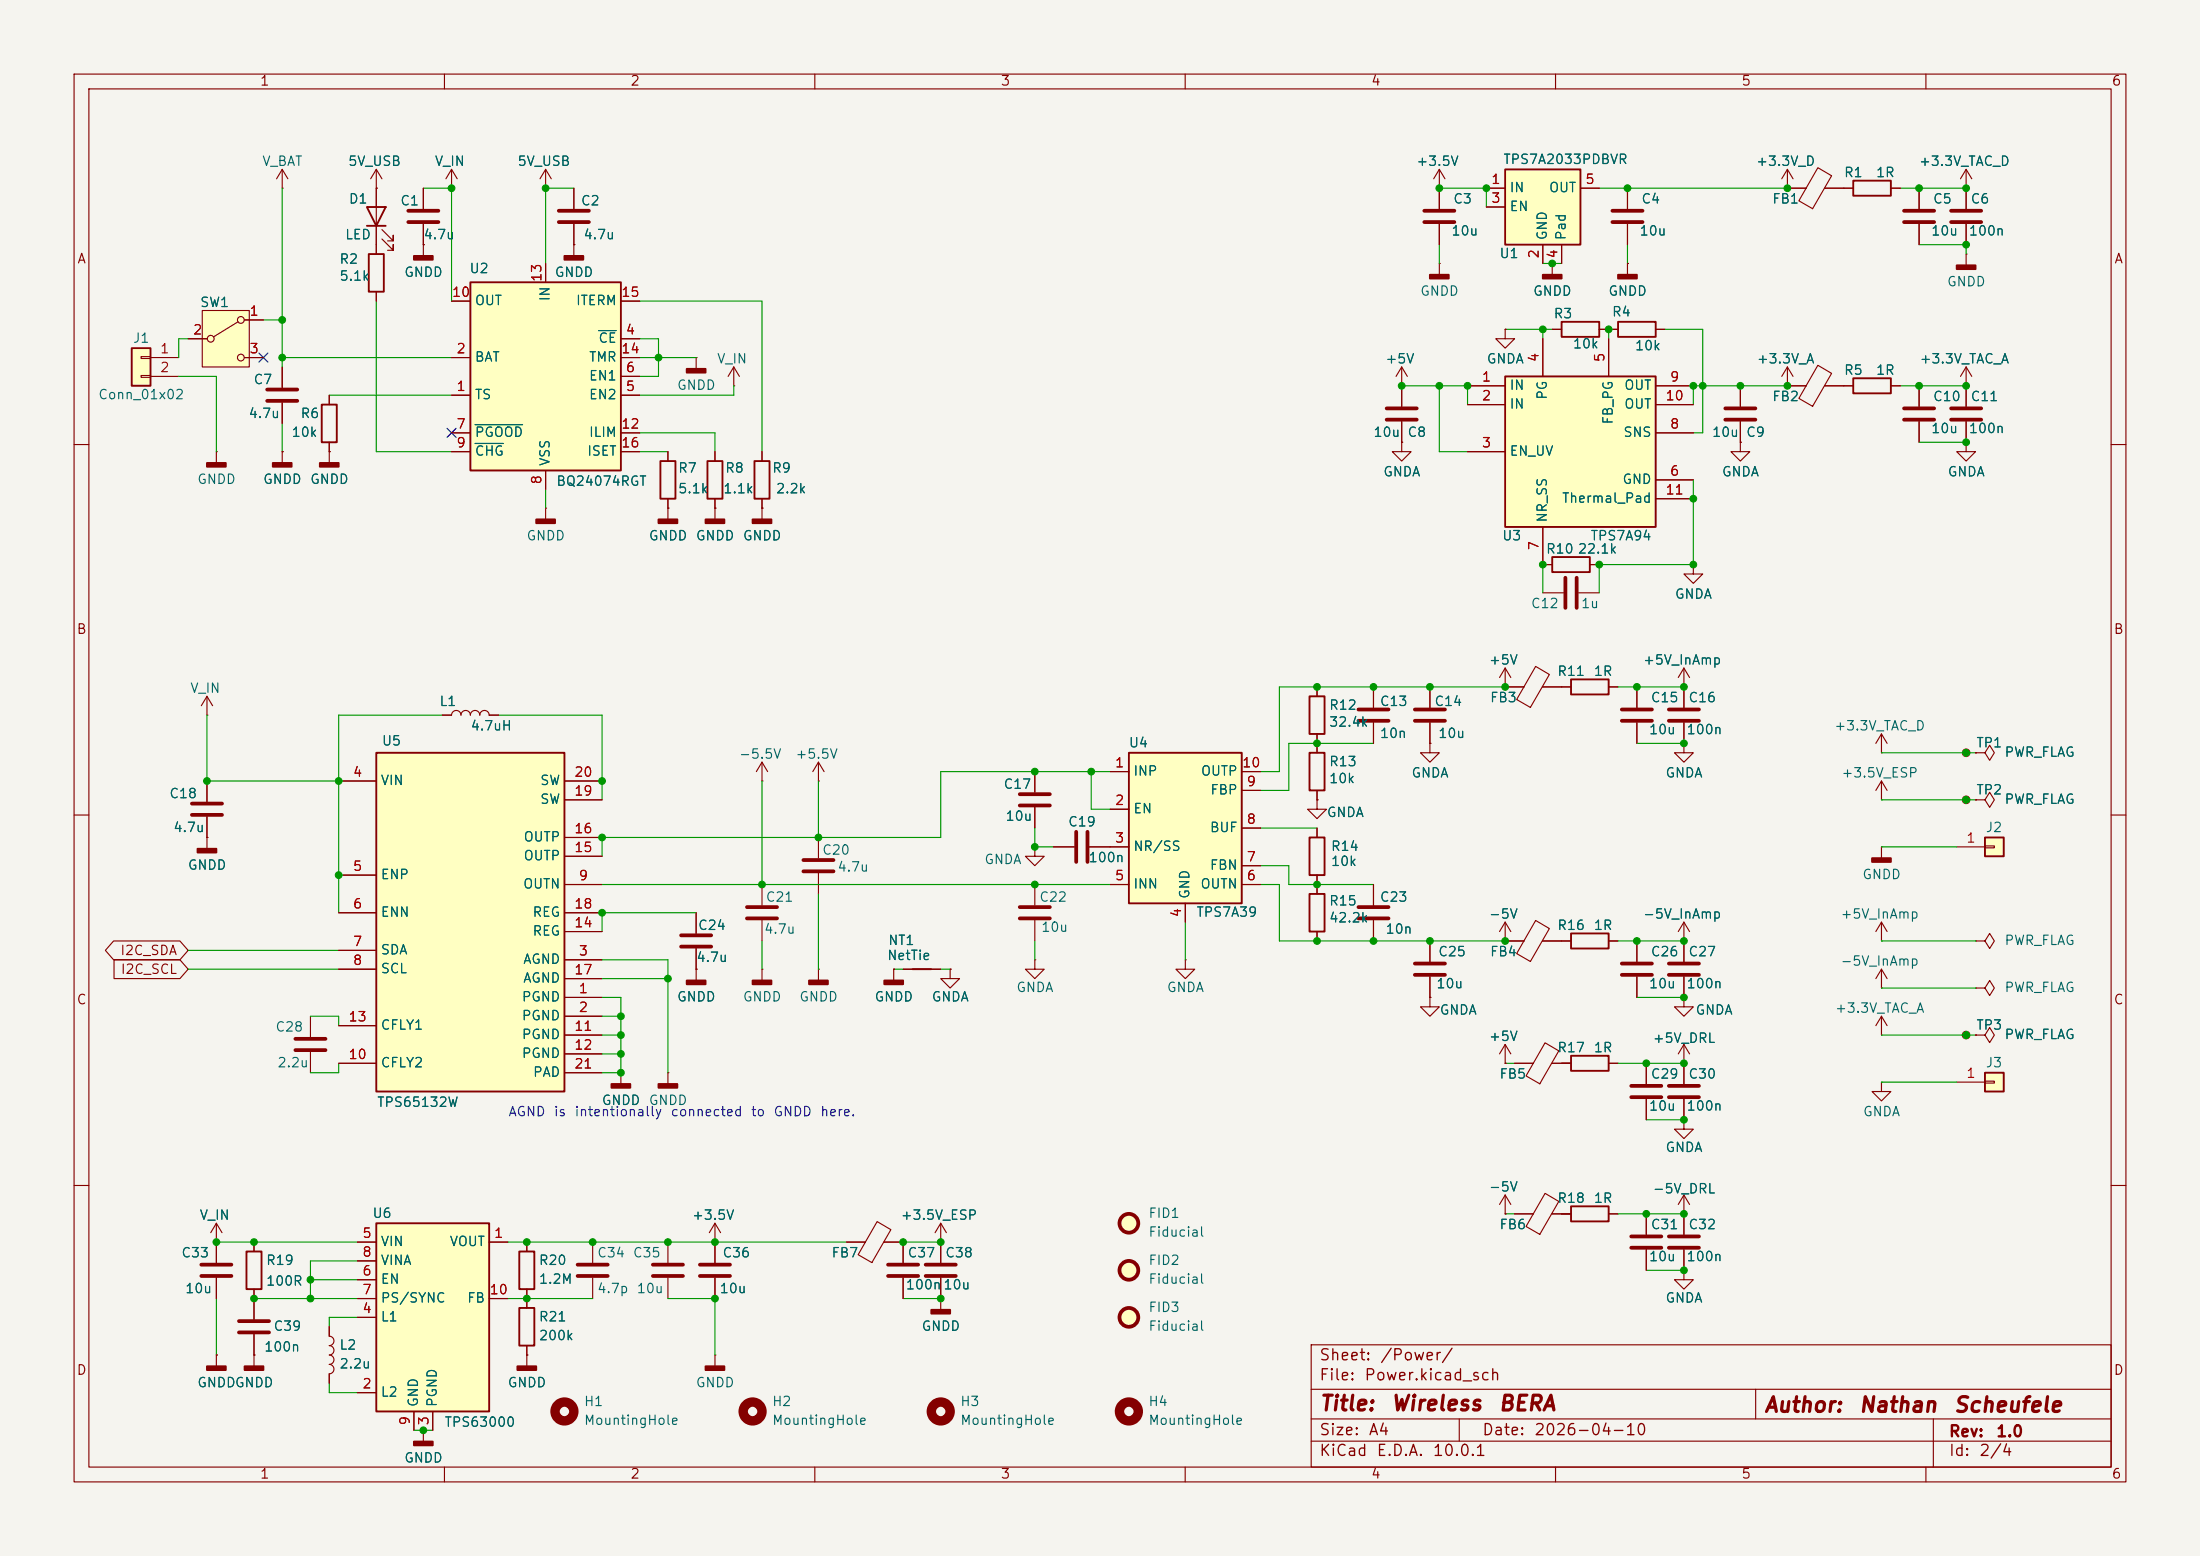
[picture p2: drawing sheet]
<svg xmlns="http://www.w3.org/2000/svg" width="297mm" height="210mm" viewBox="0 0 297 210" stroke-linecap="round" stroke-linejoin="round" font-family="sans-serif">
<path d="M0 0h297v210h-297z" fill="#f5f4ef" stroke="#f5f4ef" stroke-width=".14"/>
<g fill="none" stroke="#840000" stroke-width=".15">
<path d="M10 10h277v190h-277zM12 12h273v186h-273zM60 10v2M110 10v2M160 10v2M210 10v2M260 10v2M194.3 25.4h.1M194.3 22.9l-.8 1.2M194.3 22.9l.8 1.2M194.3 22.9v2.5M219.7 35.6h.1"/>
<path d="M219.7 25.4v2.8M219.7 30.2v2.8M219.7 35.6v1.5M94 48.3h.1M94 48.3v1.5M99.1 52.1h.1M99.1 49.5l-.8 1.3M99.1 49.5l.7 1.3M99.1 49.5v2.6M10 60h2M73.7 68.6h.1M73.7 68.6v1.5"/>
<path d="M90.2 68.6h.1M90.2 61v1.2M90.2 67.3v2.8M96.5 68.6h.1M96.5 61v1.2M96.5 67.3v2.8M102.9 68.6h.1M102.9 61v1.2M102.9 67.3v2.8M285 60h2M10 110h2M285 110h2"/>
<path d="M10 160h2M127 167.6h.1M127 165.1l-.8 1.3M127 165.1l.8 1.3M127 165.1v2.5M285 160h2M60 198v2M110 198v2M160 198v2M177 194.5h108M177 191.5h108M177 187.5h108"/>
<path d="M177 181.5h108v16.5h-108zM197 191.5v3M210 198v2M237 187.5v4M260 198v2M261 191.5v6.5"/>
</g>
<g fill="#840000" stroke="#840000" stroke-width=".25">
<path d="M218.4 37.1h2.6v.5h-2.6z"/>
<path d="M72.4 70.1h2.5v.5h-2.5z"/>
<path d="M92.7 49.8h2.5v.5h-2.5z"/>
<path d="M88.9 70.1h2.5v.5h-2.5z"/>
<path d="M101.6 70.1h2.5v.5h-2.5z"/>
<path d="M95.2 70.1h2.6v.5h-2.6z"/>
</g>
<path d="M89.2 62.2h2v5.1h-2zM95.5 62.2h2v5.1h-2zM101.9 62.2h2v5.1h-2z" fill="none" stroke="#840000" stroke-width=".25"/>
<path d="M217.7 28.4h4M217.7 30h4" fill="none" stroke="#840000" stroke-width=".51"/>
<path d="M268 144.8h2.5v2.5h-2.5z" fill="#ffffc2"/>
<path d="M268 144.8h2.5v2.5h-2.5z" fill="none" stroke="#840000" stroke-width=".25"/>
<path d="M254 146.1v1.2h1.3l-1.3 1.3-1.3-1.3h1.3M254 146.1h.1M264.2 146.1h3.8M268 145.9h1.2v.3h-1.2z" fill="none" stroke="#840000" stroke-width=".15"/>
<path d="M268 113h2.5v2.6h-2.5z" fill="#ffffc2"/>
<path d="M43.4 54.6h2.1v5.1h-2.1zM268 113h2.5v2.6h-2.5z" fill="none" stroke="#840000" stroke-width=".25"/>
<g fill="none" stroke="#840000" stroke-width=".15">
<path d="M77.5 33h.1M77.5 25.4v2.8M77.5 30.2v4.3M265.4 34.3h.1M265.4 34.3v1.5M38.1 49.5v2.8M38.1 54.4v2.8M44.4 53.3v1.3M44.4 59.7v2.8M234.9 59.7v1.3h1.3l-1.3 1.2-1.2-1.2h1.2M234.9 59.7h.1M234.9 52.1v2.8"/>
<path d="M234.9 56.9v2.8M241.3 52.1h.1M241.3 52.1h2.5M241.3 49.5l-.8 1.3M241.3 49.5l.8 1.3M241.3 49.5v2.6M245.4 49.3l1.9 1.1-2.6 4.4-1.9-1zM246.3 52.1h2.6M259.1 52.1v2.8M259.1 56.9v2.8M29.2 61h.1M29.2 61v1.5"/>
<path d="M38.1 61h.1M38.1 61v1.5M44.4 61h.1M254 99.1v2.5M254 99.1l-.8 1.2M254 99.1l.8 1.2M102.9 105.4h.1M102.9 102.9l-.8 1.2M102.9 102.9l.7 1.2M102.9 102.9v2.5M227.3 100.3v1.3h1.3l-1.3 1.3-1.2-1.3h1.2M227.3 100.3h.1"/>
<path d="M254 101.6h.1M254 108h.1M254 114.3h.1M254 105.4v2.6M254 114.3v1.5M254 105.4l-.8 1.3M254 105.4l.8 1.3M264.2 114.3h3.8M265.4 108h.1M265.4 101.6h.1M266.7 101.6h1.3l.6-1 .6 1-.6 1-.6-1M266.7 101.6h.1"/>
<path d="M266.7 108h1.3l.6-1.1 .6 1.1-.6 1-.6-1M266.7 108h.1M268 114.2h1.2v.2h-1.2zM227.3 134.6v1.3h1.3l-1.3 1.3-1.2-1.3h1.2M227.3 134.6h.1M254 127h.1M254 133.4h.1M254 139.7h.1M254 124.5l-.8 1.2M254 124.5l.8 1.2M254 124.5v2.5M254 130.8v2.6"/>
<path d="M254 137.2v2.5M254 130.8l-.8 1.3M254 130.8l.8 1.3M254 137.2l-.8 1.2M254 137.2l.8 1.2M265.4 139.7h.1M266.7 139.7h1.3l.6-1 .6 1-.6 1-.6-1M266.7 139.7h.1M266.7 133.4h1.3l.6-1.1 .6 1.1-.6 1-.6-1M266.7 133.4h.1M266.7 127h1.3l.6-1 .6 1-.6 1-.6-1M266.7 127h.1"/>
<circle cx="265.4" cy="101.6" r=".51"/>
<circle cx="265.4" cy="108" r=".51"/>
<circle cx="265.4" cy="139.7" r=".51"/>
</g>
<g fill="#840000" stroke="#840000" stroke-width=".25">
<path d="M252.7 115.8h2.6v.5h-2.6z"/>
<path d="M43.2 62.5h2.5v.5h-2.5z"/>
<path d="M264.2 35.8h2.5v.5h-2.5z"/>
<path d="M27.9 62.5h2.6v.5h-2.6z"/>
<path d="M36.8 62.5h2.6v.5h-2.6z"/>
<path d="M76.2 34.5h2.5v.6h-2.5z"/>
</g>
<path d="M75.4 28.4h4.1M75.4 30h4.1M36.1 52.6h4M36.1 54.1h4M232.9 56.6h4.1M232.9 55.1h4.1M257 56.6h4.1M257 55.1h4.1" fill="none" stroke="#840000" stroke-width=".51"/>
<path d="M63.5 38.1h20.3v25.4h-20.3z" fill="#ffffc2"/>
<path d="M63.5 38.1h20.3v25.4h-20.3z" fill="none" stroke="#840000" stroke-width=".25"/>
<g fill="none" stroke="#840000" stroke-width=".15">
<path d="M73.7 35.6v2.5M241.3 25.4h.1M241.3 22.9l-.8 1.2M241.3 22.9l.8 1.2M241.3 22.9v2.5M241.3 25.4h2.5M245.4 22.6l1.9 1.1-2.6 4.5-1.9-1.1zM246.3 25.4h2.6M61 53.3h2.5M61 48.3h2.5M61 58.4h2.5M61 40.6h2.5"/>
<path d="M83.8 53.3h2.6M83.8 48.3h2.6M83.8 45.7h2.6M83.8 50.8h2.6M83.8 58.4h2.6M83.8 40.6h2.6M265.4 52.1h.1M265.4 59.7v1.3h1.3l-1.3 1.2-1.2-1.2h1.2M265.4 59.7h.1M265.4 49.5l-.7 1.3M265.4 49.5l.8 1.3M265.4 49.5v5.4"/>
<path d="M265.4 56.9v2.8M61 61h2.5M73.7 63.5v2.5M83.8 61h2.6"/>
</g>
<path d="M64.1 57.3h6.5M64.1 59.9h3.9M80.8 44.6h2.4" fill="none" stroke="#006464" stroke-width=".15"/>
<path d="M263.4 55.1h4.1M263.4 56.6h4.1" fill="none" stroke="#840000" stroke-width=".51"/>
<path d="M27.3 41.9h6.4v7.6h-6.4z" fill="#ffffc2"/>
<g fill="none" stroke="#840000" stroke-width=".15">
<path d="M25.4 45.7h2.5M27.3 41.9h6.4v7.6h-6.4zM32.1 43.4l-3.3 2.1M33 43.2h2.6M33 48.3h2.6"/>
<circle cx="28.4" cy="45.7" r=".46"/>
<circle cx="32.5" cy="43.2" r=".46"/>
<circle cx="32.5" cy="48.3" r=".46"/>
</g>
<path d="M17.8 47h2.5v5.1h-2.5z" fill="#ffffc2"/>
<path d="M49.5 27.9h2.6l-1.3 2.6zM49.5 30.5h2.6M49.8 34.3h2v5.1h-2zM250.2 24.4h5.1v2h-5.1zM17.8 47h2.5v5.1h-2.5zM250.2 51.1h5.1v2h-5.1zM33.3 168.9h2v5.1h-2z" fill="none" stroke="#840000" stroke-width=".25"/>
<g fill="none" stroke="#840000" stroke-width=".15">
<path d="M38.1 25.4h.1M38.1 22.9l.8 1.2M38.1 22.9l-.8 1.2M38.1 22.9v2.5M50.8 25.4h.1M50.8 22.9v11.4M50.8 39.4v1.2M50.8 22.9l-.8 1.2M50.8 22.9l.8 1.2M51.6 32.3l1.5 1.5v-.8v.8h-.8M51.6 31l1.5 1.5v-.7v.7h-.8M57.1 33h.1"/>
<path d="M57.1 25.4v2.8M57.1 30.2v4.3M61 25.4h.1M61 22.9l-.8 1.2M61 22.9l.7 1.2M61 22.9v2.5M73.7 25.4h.1M73.7 22.9l-.8 1.2M73.7 22.9l.7 1.2M73.7 22.9v2.5M248.9 25.4h1.3M255.3 25.4h1.2"/>
<path d="M259.1 25.4v2.8M259.1 30.2v2.8M265.4 25.4h.1M265.4 22.9l-.7 1.2M265.4 22.9l.8 1.2M265.4 22.9v5.3M265.4 30.2v2.8M19 48.1h1.3v.3h-1.3zM19 50.7h1.3v.2h-1.3zM20.3 48.3h3.8M20.3 50.8h3.8M248.9 52.1h1.3"/>
<path d="M255.3 52.1h1.2M177.8 108v1.2h1.3l-1.3 1.3-1.3-1.3h1.3M177.8 108h.1M29.2 167.6h.1M29.2 165.1l-.8 1.3M29.2 165.1l.8 1.3M29.2 165.1v5.3M29.2 172.5v2.8M34.3 167.6v1.3M34.3 174v1.3"/>
</g>
<path d="M55.9 34.5h2.5v.6h-2.5z" fill="#840000" stroke="#840000" stroke-width=".25"/>
<path d="M55.1 28.4h4.1M55.1 30h4.1M257 28.4h4.1M257 30h4.1M263.4 28.4h4.1M263.4 30h4.1M27.2 170.7h4M27.2 172.2h4" fill="none" stroke="#840000" stroke-width=".51"/>
<path d="M50.8 165.1h15.2v25.4h-15.2z" fill="#ffffc2"/>
<path d="M209.5 75.2h5.1v2h-5.1zM176.8 94h2v5.1h-2zM212.1 91.7h5.1v2h-5.1zM176.8 101.6h2v5.1h-2zM176.8 113h2v5.1h-2zM176.8 120.7h2v5h-2zM50.8 165.1h15.2v25.4h-15.2z" fill="none" stroke="#840000" stroke-width=".25"/>
<g fill="none" stroke="#840000" stroke-width=".15">
<path d="M194.3 35.6h.1M194.3 25.4v2.8M194.3 30.2v2.8M194.3 35.6v1.5M189.2 52.1h.1M189.2 59.7v1.3h1.3l-1.3 1.2-1.2-1.2h1.2M189.2 59.7h.1M189.2 49.5l-.7 1.3M189.2 49.5l.8 1.3M189.2 49.5v5.4M189.2 56.9v2.8M203.2 44.5v1.2h1.3l-1.3 1.3-1.3-1.3h1.3"/>
<path d="M203.2 44.5h.1M208.3 76.2h1.2M214.6 76.2h1.3M177.8 92.7v1.3M177.8 99.1v2.5M185.4 92.7v2.8M185.4 97.5v2.8M193 92.7v2.8M193 97.5v2.8M203.2 92.7h.1M203.2 92.7h2.5M203.2 90.2l-.8 1.2"/>
<path d="M203.2 90.2l.8 1.2M203.2 90.2v2.5M207.3 89.9l1.9 1.1-2.6 4.5-1.9-1.1zM208.2 92.7h3.9M208.3 80h2.8M213.1 80h2.8M217.2 92.7h1.2M221 92.7v2.8M221 97.5v2.8M227.3 92.7h.1M227.3 90.2v5.3M227.3 97.5v2.8"/>
<path d="M227.3 90.2l-.7 1.2M227.3 90.2l.8 1.2M139.7 104.1v2.8M139.7 109v2.8M142.2 114.3h2.8M147.1 114.3h2.8M177.8 106.7v1.3M177.8 111.8v1.2M177.8 118.1v2.6M185.4 119.4v2.8M193 100.3v1.3h1.3l-1.3 1.3-1.2-1.3h1.2M193 100.3h.1"/>
<path d="M94 123.2v2.8M94 128v2.8M177.8 125.7v1.3M185.4 124.2v2.8M193 134.6v1.3h1.3l-1.3 1.3-1.2-1.3h1.2M193 134.6h.1M193 127v2.8M193 131.8v2.8M34.3 175.3v2.8M44.4 179.1v1.2a.64 .64 0 0 1 .7 .7 .64 .64 0 0 1-.7 .6 .64 .64 0 0 1 .7 .6 .64 .64 0 0 1-.7 .7 .64 .64 0 0 1 .7 .6 .64 .64 0 0 1-.7 .7 .64 .64 0 0 1 .7 .6 .64 .64 0 0 1-.7 .6v1.3M48.3 167.6h2.5M48.3 177.8h2.5"/>
<path d="M48.3 172.7h2.5M48.3 175.3h2.5M48.3 170.2h2.5M66 167.6h2.6M66 175.3h2.6M29.2 182.9h.1M29.2 182.9v1.5M34.3 182.9h.1M34.3 180.1v4.3M48.3 188h2.5M55.9 190.5v2.5M57.1 193h.1"/>
<path d="M57.1 193v1.6M58.4 190.5v2.5"/>
</g>
<g fill="none" stroke="#840000" stroke-width=".51">
<path d="M192.3 28.4h4M192.3 30h4M187.2 56.6h4.1M187.2 55.1h4.1M211.3 78v4M212.9 78v4M183.4 95.8h4.1M183.4 97.3h4.1M191 95.8h4.1M191 97.3h4.1M218.9 95.8h4.1M218.9 97.3h4.1"/>
<path d="M225.3 95.8h4.1M225.3 97.3h4.1M137.7 107.2h4M137.7 108.7h4M145.3 112.3v4M146.8 112.3v4M91.9 126.2h4.1M91.9 127.8h4.1M183.4 122.4h4.1M183.4 124h4.1M191 130h4.1M191 131.6h4.1"/>
<path d="M32.3 178.3h4M32.3 179.8h4"/>
</g>
<g fill="#840000" stroke="#840000" stroke-width=".25">
<path d="M27.9 184.4h2.6v.5h-2.6z"/>
<path d="M33 184.4h2.6v.5h-2.6z"/>
<path d="M193 37.1h2.6v.5h-2.6z"/>
<path d="M55.9 194.6h2.5v.5h-2.5z"/>
</g>
<path d="M203.2 50.8h20.3v20.3h-20.3z" fill="#ffffc2"/>
<path d="M203.2 50.8h20.3v20.3h-20.3z" fill="none" stroke="#840000" stroke-width=".25"/>
<g fill="none" stroke="#840000" stroke-width=".15">
<path d="M209.5 35.6h.1M209.5 35.6v1.5M198.1 52.1h5.1M198.1 54.6h5.1M208.3 45.7v5.1M217.2 45.7v5.1M223.5 52.1h5.1M223.5 54.6h5.1M223.5 58.4h5.1M198.1 61h5.1M208.3 71.1v5.1M223.5 64.8h5.1"/>
<path d="M223.5 67.3h5.1M139.7 114.3v1.3h1.3l-1.3 1.2-1.3-1.2h1.3M139.7 114.3h.1M139.7 119.4v2.8M139.7 124.2v2.8"/>
</g>
<path d="M137.7 122.4h4M137.7 124h4" fill="none" stroke="#840000" stroke-width=".51"/>
<path d="M208.3 37.1h2.5v.5h-2.5z" fill="#840000" stroke="#840000" stroke-width=".25"/>
<path d="M203.2 22.9h10.2v10.1h-10.2z" fill="#ffffc2"/>
<path d="M203.2 22.9h10.2v10.1h-10.2zM123.2 130.8h2.5" fill="none" stroke="#840000" stroke-width=".25"/>
<g fill="none" stroke="#840000" stroke-width=".15">
<path d="M200.7 25.4h2.5M200.7 27.9h2.5M208.3 33v2.6M210.8 33v2.6M213.4 25.4h2.5M228.6 76.2v1.3h1.3l-1.3 1.2-1.3-1.2h1.3M228.6 76.2h.1M110.5 105.4h.1M110.5 102.9l-.8 1.2M110.5 102.9l.8 1.2M110.5 102.9v2.5M110.5 113v2.8"/>
<path d="M110.5 117.9v2.8M110.5 130.8h.1M110.5 130.8v1.5M121.9 130.8h5.1M227.3 143.5h.1M227.3 141v5.3M227.3 148.3v2.8M227.3 141l-.7 1.2M227.3 141l.8 1.2"/>
</g>
<path d="M108.5 116.1h4M108.5 117.6h4M225.3 146.6h4.1M225.3 148.1h4.1" fill="none" stroke="#840000" stroke-width=".51"/>
<path d="M109.2 132.3h2.6v.5h-2.6z" fill="#840000" stroke="#840000" stroke-width=".25"/>
<path d="M152.4 101.6h15.2v20.3h-15.2z" fill="#ffffc2"/>
<path d="M152.4 101.6h15.2v20.3h-15.2zM212.1 126h5.1v2h-5.1zM212.1 142.5h5.1v2h-5.1zM70.1 168.9h2v5.1h-2zM70.1 176.5h2v5.1h-2zM212.1 162.8h5.1v2h-5.1z" fill="none" stroke="#840000" stroke-width=".25"/>
<g fill="none" stroke="#840000" stroke-width=".15">
<path d="M27.9 96.5h.1M27.9 94v2.5M27.9 94l-.7 1.3M27.9 94l.8 1.3M27.9 113h.1M27.9 105.4v2.8M27.9 110.2v4.4M102.9 119.4v2.8M149.9 104.1h2.5M149.9 109.2h2.5M149.9 114.3h2.5M149.9 119.4h2.5"/>
<path d="M167.6 104.1h2.6M167.6 119.4h2.6M167.6 116.8h2.6M167.6 111.8h2.6M167.6 106.7h2.6M94 130.8h.1M94 130.8v1.5M102.9 130.8h.1M102.9 124.2v2.8M102.9 130.8v1.5M120.6 130.8h.1M120.6 130.8v1.5"/>
<path d="M128.3 130.8v1.3h1.2l-1.2 1.3-1.3-1.3h1.3M128.3 130.8h.1M139.7 129.5v1.3h1.3l-1.3 1.3-1.3-1.3h1.3M139.7 129.5h.1M160 129.5v1.3h1.3l-1.3 1.3-1.3-1.3h1.3M160 129.5h.1M160 121.9v2.6M203.2 127h.1M203.2 124.5l-.8 1.2M203.2 124.5l.8 1.2M203.2 124.5v2.5M203.2 127h2.5"/>
<path d="M207.3 124.2l1.9 1.1-2.6 4.5-1.9-1.1zM208.2 127h3.9M217.2 127h1.2M221 127v2.8M221 131.8v2.8M227.3 127h.1M227.3 124.5v5.3M227.3 131.8v2.8M227.3 124.5l-.7 1.2M227.3 124.5l.8 1.2M83.8 144.8h.1M83.8 144.8v1.5"/>
<path d="M90.2 144.8h.1M90.2 144.8v1.5M203.2 143.5h.1M203.2 141v2.5M203.2 141l-.8 1.2M203.2 141l.8 1.2M204.5 143.5h2.5M208.6 140.7l1.8 1.1-2.5 4.5-1.9-1.1zM209.5 143.5h2.6M217.2 143.5h1.2M222.2 143.5v2.8M222.2 148.3v2.8"/>
<path d="M227.3 151.1v1.3h1.3l-1.3 1.3-1.2-1.3h1.2M227.3 151.1h.1M71.1 167.6v1.3M71.1 174v2.5M80 167.6v2.8M80 172.5v2.8M90.2 167.6v2.8M90.2 172.5v2.8M96.5 167.6h.1M96.5 165.1l-.7 1.3M96.5 165.1l.8 1.3M96.5 165.1v2.5"/>
<path d="M114.3 167.6h2.5M118.4 164.9l1.9 1.1-2.6 4.4-1.9-1.1zM119.3 167.6h2.6v2.8M121.9 172.5v2.8M127 175.3h.1M127 167.6v2.8M127 172.5v4.3M203.2 163.8h.1M203.2 161.3v2.5M203.2 161.3l-.8 1.3M203.2 161.3l.8 1.3M204.5 163.8h2.5"/>
<path d="M208.6 161.1l1.8 1.1-2.5 4.4-1.9-1.1zM209.5 163.8h2.6M217.2 163.8h1.2M222.2 163.8v2.8M222.2 168.7v2.8M227.3 171.5v1.2h1.3l-1.3 1.3-1.2-1.3h1.2M227.3 171.5h.1M227.3 163.8h.1M227.3 161.3v5.3M227.3 168.7v2.8M227.3 161.3l-.7 1.3M227.3 161.3l.8 1.3"/>
<path d="M71.1 182.9h.1M71.1 181.6v2.8M96.5 182.9h.1M96.5 182.9v1.5"/>
</g>
<g fill="#840000" stroke="#840000" stroke-width=".25">
<path d="M119.4 132.3h2.5v.5h-2.5z"/>
<path d="M82.5 146.3h2.6v.5h-2.6z"/>
<path d="M88.9 146.3h2.5v.5h-2.5z"/>
<path d="M101.6 132.3h2.5v.5h-2.5z"/>
<path d="M92.7 132.3h2.5v.5h-2.5z"/>
<path d="M69.8 184.4h2.6v.5h-2.6z"/>
<path d="M95.2 184.4h2.6v.5h-2.6z"/>
<path d="M26.7 114.6h2.5v.5h-2.5z"/>
<path d="M125.7 176.8h2.6v.5h-2.6z"/>
</g>
<g fill="none" stroke="#840000" stroke-width=".51">
<path d="M25.9 108.5h4.1M25.9 110h4.1M100.8 122.4h4.1M100.8 124h4.1M218.9 130h4.1M218.9 131.6h4.1M225.3 130h4.1M225.3 131.6h4.1M220.2 146.6h4.1M220.2 148.1h4.1M78 170.7h4M78 172.2h4"/>
<path d="M88.1 170.7h4.1M88.1 172.2h4.1M119.9 170.7h4.1M119.9 172.2h4.1M125 170.7h4M125 172.2h4M220.2 166.9h4.1M220.2 168.4h4.1M225.3 166.9h4.1M225.3 168.4h4.1"/>
<circle cx="152.4" cy="171.4" r="1.27"/>
<circle cx="152.4" cy="177.8" r="1.27"/>
<circle cx="152.4" cy="165.1" r="1.27"/>
</g>
<g fill="none" stroke="#840000" stroke-width="1.3">
<circle cx="76.2" cy="190.5" r="1.27"/>
<circle cx="127" cy="190.5" r="1.27"/>
<circle cx="152.4" cy="190.5" r="1.27"/>
</g>
<g fill="#ffffc2" stroke="#ffffc2" stroke-width=".14">
<circle cx="152.4" cy="171.4" r="1.27"/>
<circle cx="152.4" cy="165.1" r="1.27"/>
<circle cx="152.4" cy="177.8" r="1.27"/>
</g>
<path d="M50.8 101.6h25.4v45.7h-25.4z" fill="#ffffc2"/>
<path d="M210.8 43.4h5.1v2.1h-5.1zM218.4 43.4h5.1v2.1h-5.1zM50.8 101.6h25.4v45.7h-25.4z" fill="none" stroke="#840000" stroke-width=".25"/>
<g fill="none" stroke="#840000" stroke-width=".15">
<path d="M50.8 25.4h.1M50.8 25.4v2.5M50.8 30.5v3.8M50.8 39.4v1.2M57.1 33h.1M57.1 25.4v2.8M57.1 30.2v2.8M61 25.4h.1M73.7 25.4h.1M73.7 35.6v2.5M77.5 33h.1M77.5 25.4v2.8"/>
<path d="M77.5 30.2v2.8M194.3 25.4h.1M194.3 25.4v2.8M194.3 30.2v2.8M200.7 25.4h2.5M200.7 27.9h2.5M208.3 33v2.6M209.5 35.6h.1M210.8 33v2.6M213.4 25.4h2.5M219.7 35.6h.1M219.7 25.4v2.8"/>
<path d="M219.7 30.2v2.8M241.3 25.4h.1M241.3 25.4h2.5M246.4 25.4h3.8M255.3 25.4h1.2M259.1 25.4v2.8M259.1 30.2v2.8M265.4 25.4h.1M265.4 25.4v2.8M265.4 30.2v2.8M25.4 45.7h2.5M33 48.3h2.6"/>
<path d="M33 43.2h2.6M38.1 49.5v2.8M38.1 54.4v2.8M44.4 53.3v1.3M44.4 59.7v1.3M61 53.3h2.5M61 48.3h2.5M61 58.4h2.5M61 40.6h2.5M83.8 53.3h2.6M83.8 48.3h2.6M83.8 45.7h2.6"/>
<path d="M83.8 50.8h2.6M83.8 58.4h2.6M83.8 40.6h2.6M189.2 59.7h.1M189.2 52.1h.1M189.2 52.1v2.8M189.2 56.9v2.8M198.1 52.1h5.1M198.1 54.6h5.1M203.2 44.5h.1M208.3 45.7v5.1M209.5 44.5h1.3"/>
<path d="M215.9 44.5h2.5M217.2 45.7v5.1M223.5 44.5h1.3M223.5 58.4h5.1M223.5 52.1h5.1M223.5 54.6h5.1M234.9 59.7h.1M234.9 52.1v2.8M234.9 56.9v2.8M241.3 52.1h.1M241.3 52.1h2.5M246.4 52.1h3.8"/>
<path d="M255.3 52.1h1.2M259.1 52.1v2.8M259.1 56.9v2.8M265.4 59.7h.1M265.4 52.1h.1M265.4 52.1v2.8M265.4 56.9v2.8M38.1 61h.1M44.4 61h.1M61 61h2.5M73.7 63.5v2.5M83.8 61h2.6"/>
<path d="M90.2 68.6h.1M90.2 61v1.2M90.2 67.3v1.3M96.5 68.6h.1M96.5 61v1.2M96.5 67.3v1.3M102.9 68.6h.1M102.9 61v1.2M102.9 67.3v1.3M198.1 61h5.1M208.3 71.1v5.1h1.2M214.6 76.2h1.3"/>
<path d="M223.5 64.8h5.1M223.5 67.3h5.1M228.6 76.2h.1M59.7 96.5h1.3a.64 .64 0 0 1 .6-.6 .64 .64 0 0 1 .6 .6 .64 .64 0 0 1 .7-.6 .64 .64 0 0 1 .6 .6 .64 .64 0 0 1 .6-.6 .64 .64 0 0 1 .7 .6 .64 .64 0 0 1 .6-.6 .64 .64 0 0 1 .6 .6h1.3M177.8 92.7v1.3M177.8 99.1v2.5M185.4 92.7v2.8M185.4 97.5v2.8M193 92.7v2.8M193 97.5v2.8M203.2 92.7h.1M203.2 92.7h2.5"/>
<path d="M208.3 92.7h3.8M217.2 92.7h1.2M221 92.7v2.8M221 97.5v2.8M227.3 92.7h.1M227.3 92.7v2.8M227.3 97.5v2.8M27.9 113h.1M27.9 105.4v2.8M27.9 110.2v2.8M45.7 105.4h5.1M45.7 118.1h5.1"/>
<path d="M76.2 105.4h5.1M76.2 119.4h5.1M76.2 115.6h5.1M76.2 113h5.1M76.2 108h5.1M139.7 104.1v2.8M139.7 109v2.8M142.2 114.3h2.8M147.1 114.3h5.3M149.9 119.4h2.5M149.9 104.1h2.5M149.9 109.2h2.5"/>
<path d="M167.6 119.4h2.6M167.6 104.1h2.6M167.6 116.8h2.6M167.6 111.8h2.6M167.6 106.7h2.6M177.8 108h.1M177.8 106.7v1.3M177.8 111.8v1.2M177.8 118.1v2.6M185.4 119.4v2.8M193 100.3h.1M227.3 100.3h.1"/>
<path d="M265.4 101.6h.1M265.4 108h.1M266.7 108h.1M266.7 101.6h.1M15.3 127h9l1.1 1.3-1.1 1.2h-9l-1.1-1.2zM15.4 129.5h8.9l1.1 1.3-1.1 1.3h-8.9zM41.9 137.2v2.8M45.7 123.2h5.1M45.7 128.3h5.1M45.7 130.8h5.1M45.7 138.4h5.1M76.2 134.6h5.1"/>
<path d="M76.2 137.2h5.1M76.2 129.5h5.1M76.2 123.2h5.1M76.2 139.7h5.1M76.2 125.7h5.1M76.2 132.1h5.1M94 130.8h.1M94 123.2v2.8M94 128v2.8M120.6 130.8h.1M121.9 130.8h5.1M128.3 130.8h.1"/>
<path d="M160 121.9v2.6M177.8 125.7v1.3M185.4 124.2v2.8M193 134.6h.1M193 127v2.8M193 131.8v2.8M203.2 127h.1M203.2 127h2.5M208.3 127h3.8M217.2 127h1.2M221 127v2.8M221 131.8v2.8"/>
<path d="M227.3 127h.1M227.3 134.6h.1M227.3 127v2.8M227.3 131.8v2.8M265.4 139.7h.1M266.7 139.7h.1M41.9 142v2.8M45.7 143.5h5.1M76.2 142.2h5.1M76.2 144.8h5.1M83.8 144.8h.1M203.2 143.5h.1"/>
<path d="M204.5 143.5h2.5M209.5 143.5h2.6M217.2 143.5h1.2M222.2 143.5v2.8M222.2 148.3v2.8M227.3 151.1h.1M227.3 143.5h.1M227.3 143.5v2.8M227.3 148.3v2.8M29.2 167.6h.1M29.2 167.6v2.8M29.2 172.5v2.8"/>
<path d="M34.3 167.6v1.3M34.3 174v4.1M44.4 179.1v1.2M48.3 167.6h2.5M48.3 177.8h2.5M48.3 172.7h2.5M48.3 175.3h2.5M48.3 170.2h2.5M66 167.6h2.6M66 175.3h2.6M71.1 167.6v1.3M71.1 174v2.5"/>
<path d="M96.5 167.6h.1M96.5 167.6v2.8M96.5 172.5v2.8M114.3 167.6h2.5M119.4 167.6h2.5v2.8M121.9 172.5v2.8M127 167.6h.1M127 175.3h.1M127 167.6v2.8M127 172.5v2.8M203.2 163.8h.1M204.5 163.8h2.5"/>
<path d="M209.5 163.8h2.6M217.2 163.8h1.2M222.2 163.8v2.8M222.2 168.7v2.8M227.3 163.8h.1M227.3 171.5h.1M227.3 163.8v2.8M227.3 168.7v2.8M29.2 182.9h.1M34.3 182.9h.1M34.3 180.1v2.8M44.4 185.4v1.3"/>
<path d="M48.3 188h2.5M55.9 190.5v2.5M57.1 193h.1M58.4 190.5v2.5M71.1 182.9h.1M71.1 181.6v1.3"/>
</g>
<path d="M39.9 140.2h4M39.9 141.7h4M94.5 170.7h4.1M94.5 172.2h4.1" fill="none" stroke="#840000" stroke-width=".51"/>
<circle cx="101.6" cy="190.5" r="1.27" fill="none" stroke="#840000" stroke-width="1.3"/>
<g fill="none" stroke="#009600" stroke-width=".15">
<path d="M38.1 25.4v24.1M57.1 25.4h3.9v15.2M77.5 25.4h-3.8v10.2M194.3 33v2.6M194.3 25.4h6.4v2.5M208.3 35.6h2.5M215.9 25.4h25.4M219.7 33v2.6M256.5 25.4h8.9M259.1 33h6.3v1.3M24.1 50.8h5.1v10.2M25.4 45.7h-1.3v2.6"/>
<path d="M35.6 43.2h2.5M38.1 57.2v3.8M38.1 48.3h22.9M44.4 53.3h16.6M50.8 40.6v20.4h10.2M86.4 58.4h10.1v2.6M86.4 40.6h16.5v20.4M86.4 45.7h2.5v5.1h-2.5M86.4 48.3h7.6M99.1 52.1v1.2h-12.7M189.2 52.1h8.9v2.5M194.3 52.1v8.9h3.8"/>
<path d="M203.2 44.5h6.3M208.3 44.5v1.2M217.2 44.5v1.2M224.8 44.5h5.1v13.9h-1.3M241.3 52.1h-12.7v2.5M256.5 52.1h8.9M259.1 59.7h6.3M73.7 66v2.6M86.4 61h3.8M208.3 76.2v3.8M228.6 64.8v11.4h-12.7v3.8M27.9 96.5v8.9h17.8"/>
<path d="M59.7 96.5h-14v26.7M67.3 96.5h14v11.5M203.2 92.7h-30.5v11.4h-2.5M218.4 92.7h8.9M81.3 119.4h68.6M102.9 105.4v14M110.5 105.4v7.6M139.7 111.8v2.5h2.5M147.3 104.1v5.1h2.6M149.9 104.1h-22.9v8.9h-45.7v2.6M170.2 119.4h2.5v7.6h30.5M170.2 116.8h3.8v2.6h11.4"/>
<path d="M170.2 111.8h7.6M185.4 100.3h-11.4v6.4h-3.8M221 100.3h6.3M254 114.3h10.2M254 101.6h12.7M254 108h12.7M25.4 130.8h20.3M25.4 128.3h20.3M41.9 137.2h3.8v1.2M81.3 132.1h8.9M81.3 134.6h2.5v10.2h-2.5M81.3 137.2h2.5"/>
<path d="M81.3 129.5h8.9v15.3M81.3 139.7h2.5M94 123.2h-12.7v2.5M102.9 127v3.8M110.5 120.7v10.1M120.6 130.8h1.3M127 130.8h1.3M139.7 127v2.5M160 124.5v5M218.4 127h8.9M221 134.6h6.3M254 139.7h12.7"/>
<path d="M254 127h12.7M254 133.4h12.7M45.7 143.5v1.3h-3.8M81.3 142.2h2.5M203.2 143.5h1.3M210.8 143.5h1.3M218.4 143.5h8.9M222.2 151.1h5.1M254 146.1h10.2M29.2 167.6h19.1M29.2 175.3v7.6M34.3 175.3h14"/>
<path d="M41.9 172.7h6.4M48.3 177.8h-3.9v1.3M48.3 170.2h-6.4v5.1M68.6 167.6h45.7M68.6 175.3h11.4M90.2 175.3h6.3v7.6M121.9 167.6h5.1M121.9 175.3h5.1M203.2 163.8h1.3M210.8 163.8h1.3M218.4 163.8h8.9M222.2 171.5h5.1"/>
<path d="M44.4 186.7v1.3h3.9M55.9 193h2.5"/>
</g>
<path d="M35 47.7l1.2 1.2M36.2 47.7l-1.2 1.2M60.4 57.8l1.2 1.2M61.6 57.8l-1.2 1.2" fill="none" stroke="#000084" stroke-width=".15"/>
<path d="M64.1 57.3h6.5M64.1 59.9h3.9M80.8 44.6h2.4" fill="none" stroke="#006464" stroke-width=".15"/>
<g fill="#009600" stroke="#009600" stroke-width=".14">
<circle cx="88.9" cy="48.3" r=".46"/>
<circle cx="81.3" cy="113" r=".46"/>
<circle cx="38.1" cy="48.3" r=".46"/>
<circle cx="61" cy="25.4" r=".46"/>
<circle cx="73.7" cy="25.4" r=".46"/>
<circle cx="38.1" cy="43.2" r=".46"/>
<circle cx="34.3" cy="167.6" r=".46"/>
<circle cx="34.3" cy="175.3" r=".46"/>
<circle cx="29.2" cy="167.6" r=".46"/>
<circle cx="71.1" cy="167.6" r=".46"/>
<circle cx="71.1" cy="175.3" r=".46"/>
<circle cx="41.9" cy="172.7" r=".46"/>
<circle cx="41.9" cy="175.3" r=".46"/>
<circle cx="57.1" cy="193" r=".46"/>
<circle cx="139.7" cy="104.1" r=".46"/>
<circle cx="139.7" cy="114.3" r=".46"/>
<circle cx="139.7" cy="119.4" r=".46"/>
<circle cx="147.3" cy="104.1" r=".46"/>
<circle cx="83.8" cy="144.8" r=".46"/>
<circle cx="83.8" cy="142.2" r=".46"/>
<circle cx="90.2" cy="132.1" r=".46"/>
<circle cx="80" cy="167.6" r=".46"/>
<circle cx="90.2" cy="167.6" r=".46"/>
<circle cx="83.8" cy="139.7" r=".46"/>
<circle cx="83.8" cy="137.2" r=".46"/>
<circle cx="45.7" cy="105.4" r=".46"/>
<circle cx="27.9" cy="105.4" r=".46"/>
<circle cx="102.9" cy="119.4" r=".46"/>
<circle cx="110.5" cy="113" r=".46"/>
<circle cx="45.7" cy="118.1" r=".46"/>
<circle cx="81.3" cy="123.2" r=".46"/>
<circle cx="81.3" cy="105.4" r=".46"/>
<circle cx="96.5" cy="175.3" r=".46"/>
<circle cx="96.5" cy="167.6" r=".46"/>
<circle cx="127" cy="167.6" r=".46"/>
<circle cx="121.9" cy="167.6" r=".46"/>
<circle cx="127" cy="175.3" r=".46"/>
<circle cx="222.2" cy="163.8" r=".46"/>
<circle cx="227.3" cy="171.5" r=".46"/>
<circle cx="227.3" cy="163.8" r=".46"/>
<circle cx="221" cy="127" r=".46"/>
<circle cx="227.3" cy="134.6" r=".46"/>
<circle cx="222.2" cy="143.5" r=".46"/>
<circle cx="227.3" cy="143.5" r=".46"/>
<circle cx="227.3" cy="151.1" r=".46"/>
<circle cx="228.6" cy="76.2" r=".46"/>
<circle cx="228.6" cy="67.3" r=".46"/>
<circle cx="215.9" cy="76.2" r=".46"/>
<circle cx="209.5" cy="35.6" r=".46"/>
<circle cx="200.7" cy="25.4" r=".46"/>
<circle cx="208.3" cy="44.5" r=".46"/>
<circle cx="198.1" cy="52.1" r=".46"/>
<circle cx="221" cy="92.7" r=".46"/>
<circle cx="227.3" cy="92.7" r=".46"/>
<circle cx="194.3" cy="52.1" r=".46"/>
<circle cx="189.2" cy="52.1" r=".46"/>
<circle cx="208.3" cy="76.2" r=".46"/>
<circle cx="203.2" cy="92.7" r=".46"/>
<circle cx="194.3" cy="25.4" r=".46"/>
<circle cx="203.2" cy="127" r=".46"/>
<circle cx="193" cy="127" r=".46"/>
<circle cx="185.4" cy="127" r=".46"/>
<circle cx="185.4" cy="92.7" r=".46"/>
<circle cx="177.8" cy="100.3" r=".46"/>
<circle cx="177.8" cy="92.7" r=".46"/>
<circle cx="177.8" cy="127" r=".46"/>
<circle cx="177.8" cy="119.4" r=".46"/>
<circle cx="193" cy="92.7" r=".46"/>
<circle cx="265.4" cy="52.1" r=".46"/>
<circle cx="259.1" cy="52.1" r=".46"/>
<circle cx="265.4" cy="25.4" r=".46"/>
<circle cx="259.1" cy="25.4" r=".46"/>
<circle cx="265.4" cy="59.7" r=".46"/>
<circle cx="234.9" cy="52.1" r=".46"/>
<circle cx="265.4" cy="33" r=".46"/>
<circle cx="227.3" cy="127" r=".46"/>
<circle cx="227.3" cy="100.3" r=".46"/>
<circle cx="265.4" cy="101.6" r=".46"/>
<circle cx="265.4" cy="139.7" r=".46"/>
<circle cx="265.4" cy="108" r=".46"/>
<circle cx="228.6" cy="52.1" r=".46"/>
<circle cx="229.9" cy="52.1" r=".46"/>
<circle cx="219.7" cy="25.4" r=".46"/>
<circle cx="241.3" cy="52.1" r=".46"/>
<circle cx="241.3" cy="25.4" r=".46"/>
<circle cx="217.2" cy="44.5" r=".46"/>
</g>
<g font-size="2" fill="#840000">
<text x="178" y="190.9">Title:</text>
<text x="187.7" y="190.9">Wireless</text>
<text x="202.2" y="190.9">BERA</text>
<text x="238" y="191.1">Author:</text>
<text x="250.8" y="191.1">Nathan</text>
<text x="263.6" y="191.1">Scheufele</text>
</g>
<g font-size="1.5" fill="#840000">
<text x="178" y="184">Sheet:</text>
<text x="186.2" y="184">/Power/</text>
<text x="178" y="186.7">File:</text>
<text x="184.1" y="186.7">Power.kicad_sch</text>
<text x="178" y="196.9">KiCad</text>
<text x="178" y="194.1">Size:</text>
<text x="184.7" y="194.1">A4</text>
<text x="185.7" y="196.9">E.D.A.</text>
<text x="193.3" y="196.9">10.0.1</text>
<text x="200" y="194.1">Date:</text>
<text x="207" y="194.1">2026-04-10</text>
<text x="263" y="194.3">Rev:</text>
<text x="263" y="196.9">Id:</text>
<text x="267.1" y="196.9">2/4</text>
<text x="269.4" y="194.3">1.0</text>
</g>
<g font-size="1.3" fill="#840000">
<text x="35" y="11.9">1</text>
<text x="85" y="11.9">2</text>
<text x="135" y="11.9">3</text>
<text x="185" y="11.9">4</text>
<text x="235" y="11.9">5</text>
<text x="285" y="11.9">6</text>
<text x="10.3" y="35.9">A</text>
<text x="285.3" y="35.9">A</text>
<text x="10.3" y="85.9">B</text>
<text x="285.3" y="85.9">B</text>
<text x="16.1" y="129.2">I2C_SDA</text>
<text x="16.2" y="131.8">I2C_SCL</text>
<text x="10.3" y="135.9">C</text>
<text x="285.3" y="135.9">C</text>
<text x="10.3" y="185.9">D</text>
<text x="285.3" y="185.9">D</text>
<text x="35" y="199.9">1</text>
<text x="85" y="199.9">2</text>
<text x="135" y="199.9">3</text>
<text x="185" y="199.9">4</text>
<text x="235" y="199.9">5</text>
<text x="285" y="199.9">6</text>
</g>
<g font-size="1.3" fill="#006464">
<text x="35.3" y="22.7">V_BAT</text>
<text x="46.9" y="22.7">5V_USB</text>
<text x="58.6" y="22.7">V_IN</text>
<text x="69.8" y="22.7">5V_USB</text>
<text x="191.1" y="22.7">+3.5V</text>
<text x="202.9" y="22.5">TPS7A2033PDBVR</text>
<text x="237" y="22.7">+3.3V_D</text>
<text x="259" y="22.7">+3.3V_TAC_D</text>
<text x="47" y="27.8">D1</text>
<text x="53.9" y="28">C1</text>
<text x="78.3" y="28">C2</text>
<text x="196.1" y="27.8">C3</text>
<text x="203.7" y="26.3">IN</text>
<text x="203.7" y="28.8">EN</text>
<text x="209" y="26.3">OUT</text>
<text x="221.5" y="27.8">C4</text>
<text x="239.2" y="27.8">FB1</text>
<text x="248.8" y="24.2">R1</text>
<text x="253.2" y="24.2">1R</text>
<text x="260.9" y="27.8">C5</text>
<text x="265.9" y="27.8">C6</text>
<text x="45.7" y="35.9">R2</text>
<text x="46.5" y="32.6">LED</text>
<text x="57.1" y="32.6">4.7u</text>
<text x="78.7" y="32.6">4.7u</text>
<text x="195.8" y="32.1">10u</text>
<text x="202.3" y="35.2">U1</text>
<text x="209.1" y="32.5" transform="rotate(-90 209.1 32.5)">GND</text>
<text x="211.7" y="32.5" transform="rotate(-90 211.7 32.5)">Pad</text>
<text x="221.2" y="32.1">10u</text>
<text x="260.6" y="32.1">10u</text>
<text x="265.7" y="32.1">100n</text>
<text x="26.9" y="41.8">SW1</text>
<text x="45.7" y="38.2">5.1k</text>
<text x="54.5" y="37.7">GNDD</text>
<text x="63.3" y="37.2">U2</text>
<text x="64" y="41.5">OUT</text>
<text x="74.5" y="40.7" transform="rotate(-90 74.5 40.7)">IN</text>
<text x="74.8" y="37.7">GNDD</text>
<text x="77.7" y="41.5">ITERM</text>
<text x="191.6" y="40.2">GNDD</text>
<text x="206.9" y="40.2">GNDD</text>
<text x="217" y="40.2">GNDD</text>
<text x="262.8" y="39">GNDD</text>
<text x="17.9" y="46.6">J1</text>
<text x="80.7" y="46.6">CE</text>
<text x="209.7" y="43.3">R3</text>
<text x="212.2" y="47.3">10k</text>
<text x="217.5" y="43">R4</text>
<text x="220.6" y="47.6">10k</text>
<text x="34.1" y="52.2">C7</text>
<text x="64" y="49.1">BAT</text>
<text x="79.4" y="51.7">EN1</text>
<text x="79.4" y="49.1">TMR</text>
<text x="91.3" y="52.9">GNDD</text>
<text x="96.7" y="49.4">V_IN</text>
<text x="186.9" y="49.4">+5V</text>
<text x="200.6" y="49.4">GNDA</text>
<text x="203.7" y="52.9">IN</text>
<text x="219.2" y="52.9">OUT</text>
<text x="237.1" y="49.4">+3.3V_A</text>
<text x="248.8" y="50.9">R5</text>
<text x="253.2" y="50.9">1R</text>
<text x="259.1" y="49.4">+3.3V_TAC_A</text>
<text x="13.2" y="54.2">Conn_01x02</text>
<text x="33.5" y="56.7">4.7u</text>
<text x="39.3" y="59.3">10k</text>
<text x="40.5" y="56.7">R6</text>
<text x="64" y="54.2">TS</text>
<text x="64" y="59.3">PGOOD</text>
<text x="79.4" y="59.3">ILIM</text>
<text x="79.4" y="54.2">EN2</text>
<text x="185.3" y="59.3">10u</text>
<text x="189.9" y="59.3">C8</text>
<text x="203.7" y="55.5">IN</text>
<text x="209.1" y="54.1" transform="rotate(-90 209.1 54.1)">PG</text>
<text x="218" y="57.4" transform="rotate(-90 218 57.4)">FB_PG</text>
<text x="219.1" y="59.3">SNS</text>
<text x="219.2" y="55.5">OUT</text>
<text x="231" y="59.3">10u</text>
<text x="235.6" y="59.3">C9</text>
<text x="239.2" y="54.5">FB2</text>
<text x="260.6" y="58.8">10u</text>
<text x="260.9" y="54.5">C10</text>
<text x="265.7" y="58.8">100n</text>
<text x="265.9" y="54.5">C11</text>
<text x="26.5" y="65.6">GNDD</text>
<text x="35.4" y="65.6">GNDD</text>
<text x="41.8" y="65.6">GNDD</text>
<text x="64" y="61.8">CHG</text>
<text x="74.5" y="63" transform="rotate(-90 74.5 63)">VSS</text>
<text x="75" y="65.9">BQ24074RGT</text>
<text x="79.2" y="61.8">ISET</text>
<text x="91.4" y="64.1">R7</text>
<text x="97.8" y="64.1">R8</text>
<text x="104.1" y="64.1">R9</text>
<text x="186.6" y="64.6">GNDA</text>
<text x="203.7" y="61.8">EN_UV</text>
<text x="218.9" y="65.6">GND</text>
<text x="232.4" y="64.6">GNDA</text>
<text x="262.8" y="64.6">GNDA</text>
<text x="91.4" y="66.9">5.1k</text>
<text x="97.5" y="66.9">1.1k</text>
<text x="104.7" y="66.9">2.2k</text>
<text x="209.1" y="70.6" transform="rotate(-90 209.1 70.6)">NR_SS</text>
<text x="210.8" y="68.2">Thermal_Pad</text>
<text x="71" y="73.3">GNDD</text>
<text x="87.5" y="73.3">GNDD</text>
<text x="93.8" y="73.3">GNDD</text>
<text x="100.2" y="73.3">GNDD</text>
<text x="202.7" y="73.3">U3</text>
<text x="208.6" y="75">R10</text>
<text x="212.9" y="75">22.1k</text>
<text x="214.6" y="73.3">TPS7A94</text>
<text x="206.6" y="82.4">C12</text>
<text x="213.3" y="82.4">1u</text>
<text x="226" y="81.1">GNDA</text>
<text x="25.6" y="93.8">V_IN</text>
<text x="59.2" y="95.6">L1</text>
<text x="186.2" y="95.6">C13</text>
<text x="193.6" y="95.6">C14</text>
<text x="200.9" y="90">+5V</text>
<text x="201.1" y="95.1">FB3</text>
<text x="210.1" y="91.5">R11</text>
<text x="215.1" y="91.5">1R</text>
<text x="221.7" y="90">+5V_InAmp</text>
<text x="222.8" y="95.1">C15</text>
<text x="227.8" y="95.1">C16</text>
<text x="51.5" y="100.9">U5</text>
<text x="63.4" y="98.9">4.7uH</text>
<text x="152.3" y="101.2">U4</text>
<text x="179.3" y="96.1">R12</text>
<text x="179.3" y="98.4">32.4k</text>
<text x="186.2" y="99.9">10n</text>
<text x="194.1" y="99.9">10u</text>
<text x="222.5" y="99.4">10u</text>
<text x="227.6" y="99.4">100n</text>
<text x="247.5" y="98.9">+3.3V_TAC_D</text>
<text x="266.7" y="101.2">TP1</text>
<text x="51.3" y="106.3">VIN</text>
<text x="72.8" y="106.3">SW</text>
<text x="99.7" y="102.7">-5.5V</text>
<text x="107.3" y="102.7">+5.5V</text>
<text x="135.4" y="106.8">C17</text>
<text x="152.9" y="105">INP</text>
<text x="162" y="105">OUTP</text>
<text x="163.3" y="107.5">FBP</text>
<text x="179.3" y="106">10k</text>
<text x="179.3" y="103.7">R13</text>
<text x="190.5" y="105.3">GNDA</text>
<text x="224.7" y="105.3">GNDA</text>
<text x="248.5" y="105.3">+3.5V_ESP</text>
<text x="266.7" y="107.5">TP2</text>
<text x="270.5" y="102.5">PWR_FLAG</text>
<text x="22.8" y="108.1">C18</text>
<text x="23.3" y="112.6">4.7u</text>
<text x="70.6" y="113.9">OUTP</text>
<text x="72.8" y="108.8">SW</text>
<text x="135.6" y="111.1">10u</text>
<text x="144.1" y="111.9">C19</text>
<text x="152.9" y="110.1">EN</text>
<text x="163.2" y="112.6">BUF</text>
<text x="179" y="110.6">GNDA</text>
<text x="268" y="112.6">J2</text>
<text x="270.5" y="108.8">PWR_FLAG</text>
<text x="25.3" y="117.7">GNDD</text>
<text x="51.3" y="119">ENP</text>
<text x="70.6" y="116.4">OUTP</text>
<text x="110.9" y="115.7">C20</text>
<text x="113" y="118">4.7u</text>
<text x="132.8" y="116.9">GNDA</text>
<text x="146.9" y="116.7">100n</text>
<text x="152.9" y="115.2">NR/SS</text>
<text x="163.2" y="117.7">FBN</text>
<text x="179.6" y="117.2">10k</text>
<text x="179.6" y="115.2">R14</text>
<text x="251.3" y="119">GNDD</text>
<text x="51.3" y="124.1">ENN</text>
<text x="70.5" y="120.2">OUTN</text>
<text x="71.8" y="124.1">REG</text>
<text x="94.1" y="125.8">C24</text>
<text x="103.3" y="122">C21</text>
<text x="140.2" y="122">C22</text>
<text x="152.9" y="120.2">INN</text>
<text x="160.9" y="121.4" transform="rotate(-90 160.9 121.4)">GND</text>
<text x="161.4" y="124.1">TPS7A39</text>
<text x="162" y="120.2">OUTN</text>
<text x="179.3" y="122.5">R15</text>
<text x="179.3" y="124.8">42.2k</text>
<text x="186.2" y="122">C23</text>
<text x="200.9" y="124.3">-5V</text>
<text x="210.1" y="125.8">R16</text>
<text x="215.1" y="125.8">1R</text>
<text x="221.7" y="124.3">-5V_InAmp</text>
<text x="248.4" y="124.3">+5V_InAmp</text>
<text x="51.3" y="129.1">SDA</text>
<text x="51.3" y="131.7">SCL</text>
<text x="70.5" y="130.4">AGND</text>
<text x="71.8" y="126.6">REG</text>
<text x="93.9" y="130.1">4.7u</text>
<text x="103.1" y="126.3">4.7u</text>
<text x="119.7" y="129.9">NetTie</text>
<text x="119.8" y="127.9">NT1</text>
<text x="140.5" y="126.1">10u</text>
<text x="187" y="126.3">10n</text>
<text x="194.1" y="129.4">C25</text>
<text x="201.1" y="129.4">FB4</text>
<text x="222.8" y="129.4">C26</text>
<text x="227.8" y="129.4">C27</text>
<text x="248.4" y="130.7">-5V_InAmp</text>
<text x="270.5" y="127.9">PWR_FLAG</text>
<text x="70.3" y="135.5">PGND</text>
<text x="70.5" y="132.9">AGND</text>
<text x="91.3" y="135.5">GNDD</text>
<text x="100.2" y="135.5">GNDD</text>
<text x="107.8" y="135.5">GNDD</text>
<text x="118" y="135.5">GNDD</text>
<text x="125.7" y="135.5">GNDA</text>
<text x="137.1" y="134.2">GNDA</text>
<text x="157.4" y="134.2">GNDA</text>
<text x="193.8" y="133.7">10u</text>
<text x="194.3" y="137.3">GNDA</text>
<text x="222.5" y="133.7">10u</text>
<text x="227.6" y="133.7">100n</text>
<text x="228.8" y="137.3">GNDA</text>
<text x="247.6" y="137">+3.3V_TAC_A</text>
<text x="270.5" y="134.2">PWR_FLAG</text>
<text x="37.1" y="139.5">C28</text>
<text x="51.3" y="139.3">CFLY1</text>
<text x="70.3" y="138">PGND</text>
<text x="70.3" y="140.6">PGND</text>
<text x="70.3" y="143.1">PGND</text>
<text x="200.9" y="140.8">+5V</text>
<text x="210.1" y="142.3">R17</text>
<text x="215.1" y="142.3">1R</text>
<text x="223" y="141.1">+5V_DRL</text>
<text x="266.7" y="139.3">TP3</text>
<text x="270.5" y="140.6">PWR_FLAG</text>
<text x="37.3" y="144.4">2.2u</text>
<text x="50.8" y="149.7">TPS65132W</text>
<text x="51.3" y="144.4">CFLY2</text>
<text x="71.9" y="145.6">PAD</text>
<text x="81.1" y="149.5">GNDD</text>
<text x="87.5" y="149.5">GNDD</text>
<text x="202.3" y="145.9">FB5</text>
<text x="222.8" y="145.9">C29</text>
<text x="227.8" y="145.9">C30</text>
<text x="268" y="144.4">J3</text>
<text x="222.5" y="150.2">10u</text>
<text x="224.7" y="155.8">GNDA</text>
<text x="227.6" y="150.2">100n</text>
<text x="251.4" y="151">GNDA</text>
<text x="200.9" y="161.1">-5V</text>
<text x="223" y="161.4">-5V_DRL</text>
<text x="26.9" y="164.9">V_IN</text>
<text x="50.2" y="164.7">U6</text>
<text x="93.3" y="164.9">+3.5V</text>
<text x="121.5" y="164.9">+3.5V_ESP</text>
<text x="154.9" y="164.7">FID1</text>
<text x="154.9" y="167.2">Fiducial</text>
<text x="202.3" y="166.2">FB6</text>
<text x="210.1" y="162.7">R18</text>
<text x="215.1" y="162.7">1R</text>
<text x="222.8" y="166.2">C31</text>
<text x="227.8" y="166.2">C32</text>
<text x="24.4" y="170">C33</text>
<text x="35.8" y="173.8">100R</text>
<text x="35.8" y="171">R19</text>
<text x="51.3" y="168.5">VIN</text>
<text x="51.3" y="173.6">EN</text>
<text x="51.3" y="171">VINA</text>
<text x="60.6" y="168.5">VOUT</text>
<text x="72.7" y="171">R20</text>
<text x="72.7" y="173.6">1.2M</text>
<text x="80.5" y="170">C34</text>
<text x="85.4" y="170">C35</text>
<text x="97.4" y="170">C36</text>
<text x="112.2" y="170">FB7</text>
<text x="122.4" y="170">C37</text>
<text x="127.5" y="170">C38</text>
<text x="154.9" y="171">FID2</text>
<text x="154.9" y="173.6">Fiducial</text>
<text x="222.5" y="170.5">10u</text>
<text x="227.6" y="170.5">100n</text>
<text x="24.9" y="174.9">10u</text>
<text x="36.8" y="179.9">C39</text>
<text x="51.3" y="178.7">L1</text>
<text x="51.3" y="176.1">PS/SYNC</text>
<text x="63" y="176.1">FB</text>
<text x="72.7" y="178.7">R21</text>
<text x="80.5" y="174.9">4.7p</text>
<text x="85.9" y="174.9">10u</text>
<text x="97.1" y="174.9">10u</text>
<text x="122.2" y="174.3">100n</text>
<text x="124.3" y="179.9">GNDD</text>
<text x="127.3" y="174.3">10u</text>
<text x="154.9" y="177.4">FID3</text>
<text x="154.9" y="179.9">Fiducial</text>
<text x="224.7" y="176.1">GNDA</text>
<text x="35.6" y="182.7">100n</text>
<text x="45.7" y="182.5">L2</text>
<text x="45.7" y="185">2.2u</text>
<text x="72.7" y="181.2">200k</text>
<text x="26.5" y="187.6">GNDDGNDD</text>
<text x="51.3" y="188.8">L2</text>
<text x="56.7" y="190" transform="rotate(-90 56.7 190)">GND</text>
<text x="59.3" y="190" transform="rotate(-90 59.3 190)">PGND</text>
<text x="68.4" y="187.6">GNDD</text>
<text x="78.7" y="190.1">H1</text>
<text x="93.8" y="187.6">GNDD</text>
<text x="104.1" y="190.1">H2</text>
<text x="129.5" y="190.1">H3</text>
<text x="154.9" y="190.1">H4</text>
<text x="54.5" y="197.7">GNDD</text>
<text x="59.9" y="192.9">TPS63000</text>
<text x="78.7" y="192.6">MountingHole</text>
<text x="104.1" y="192.6">MountingHole</text>
<text x="129.5" y="192.6">MountingHole</text>
<text x="154.9" y="192.6">MountingHole</text>
</g>
<g font-size="1.3" fill="#a90000">
<text x="201.2" y="25.1">1</text>
<text x="201.2" y="27.7">3</text>
<text x="213.9" y="25.1">5</text>
<text x="208" y="35" transform="rotate(-90 208 35)">2</text>
<text x="210.6" y="35" transform="rotate(-90 210.6 35)">4</text>
<text x="60.9" y="40.4">10</text>
<text x="73.4" y="38.1" transform="rotate(-90 73.4 38.1)">13</text>
<text x="83.8" y="40.4">15</text>
<text x="26" y="45.5">2</text>
<text x="33.6" y="42.9">1</text>
<text x="84.4" y="45.5">4</text>
<text x="21.5" y="48">1</text>
<text x="21.5" y="50.5">2</text>
<text x="33.6" y="48">3</text>
<text x="61.5" y="53.1">1</text>
<text x="61.5" y="48">2</text>
<text x="83.8" y="48">14</text>
<text x="84.4" y="53.1">5</text>
<text x="84.4" y="50.5">6</text>
<text x="200" y="51.8">1</text>
<text x="208" y="49" transform="rotate(-90 208 49)">4</text>
<text x="216.9" y="49" transform="rotate(-90 216.9 49)">5</text>
<text x="225.4" y="51.8">9</text>
<text x="61.5" y="58.2">7</text>
<text x="83.8" y="58.2">12</text>
<text x="200" y="54.4">2</text>
<text x="224.7" y="54.4">10</text>
<text x="225.4" y="58.2">8</text>
<text x="61.5" y="60.7">9</text>
<text x="73.4" y="65.5" transform="rotate(-90 73.4 65.5)">8</text>
<text x="83.8" y="60.7">16</text>
<text x="200" y="60.7">3</text>
<text x="225.4" y="64.5">6</text>
<text x="224.7" y="67.1">11</text>
<text x="208" y="74.4" transform="rotate(-90 208 74.4)">7</text>
<text x="47.6" y="105.2">4</text>
<text x="77.4" y="107.7">19</text>
<text x="77.4" y="105.2">20</text>
<text x="150.4" y="103.9">1</text>
<text x="167.6" y="103.9">10</text>
<text x="168.2" y="106.4">9</text>
<text x="77.4" y="112.8">16</text>
<text x="150.4" y="109">2</text>
<text x="168.2" y="111.5">8</text>
<text x="47.6" y="117.9">5</text>
<text x="77.4" y="115.3">15</text>
<text x="78" y="119.1">9</text>
<text x="150.4" y="114">3</text>
<text x="150.4" y="119.1">5</text>
<text x="168.2" y="119.1">6</text>
<text x="168.2" y="116.6">7</text>
<text x="265.4" y="114">1</text>
<text x="47.6" y="122.9">6</text>
<text x="77.4" y="125.5">14</text>
<text x="77.4" y="122.9">18</text>
<text x="159.8" y="123.9" transform="rotate(-90 159.8 123.9)">4</text>
<text x="47.6" y="128">7</text>
<text x="47.6" y="130.6">8</text>
<text x="77.4" y="131.8">17</text>
<text x="78" y="129.3">3</text>
<text x="78" y="134.4">1</text>
<text x="78" y="136.9">2</text>
<text x="46.9" y="143.3">10</text>
<text x="46.9" y="138.2">13</text>
<text x="77.4" y="139.4">11</text>
<text x="77.4" y="142">12</text>
<text x="77.4" y="144.5">21</text>
<text x="265.4" y="145.8">1</text>
<text x="48.8" y="167.4">5</text>
<text x="66.6" y="167.4">1</text>
<text x="48.8" y="172.5">6</text>
<text x="48.8" y="169.9">8</text>
<text x="48.8" y="177.5">4</text>
<text x="48.8" y="175">7</text>
<text x="66" y="175">10</text>
<text x="48.8" y="187.7">2</text>
<text x="55.6" y="192.5" transform="rotate(-90 55.6 192.5)">9</text>
<text x="58.2" y="192.5" transform="rotate(-90 58.2 192.5)">3</text>
</g>
<g font-size="1.3" fill="#0000c2">
<text x="68.5" y="151">AGND</text>
<text x="74.7" y="151">is</text>
<text x="77.5" y="151">intentionally</text>
<text x="90.4" y="151">connected</text>
<text x="101.3" y="151">to</text>
<text x="104.3" y="151">GNDD</text>
<text x="110.6" y="151">here.</text>
</g>
</svg>
